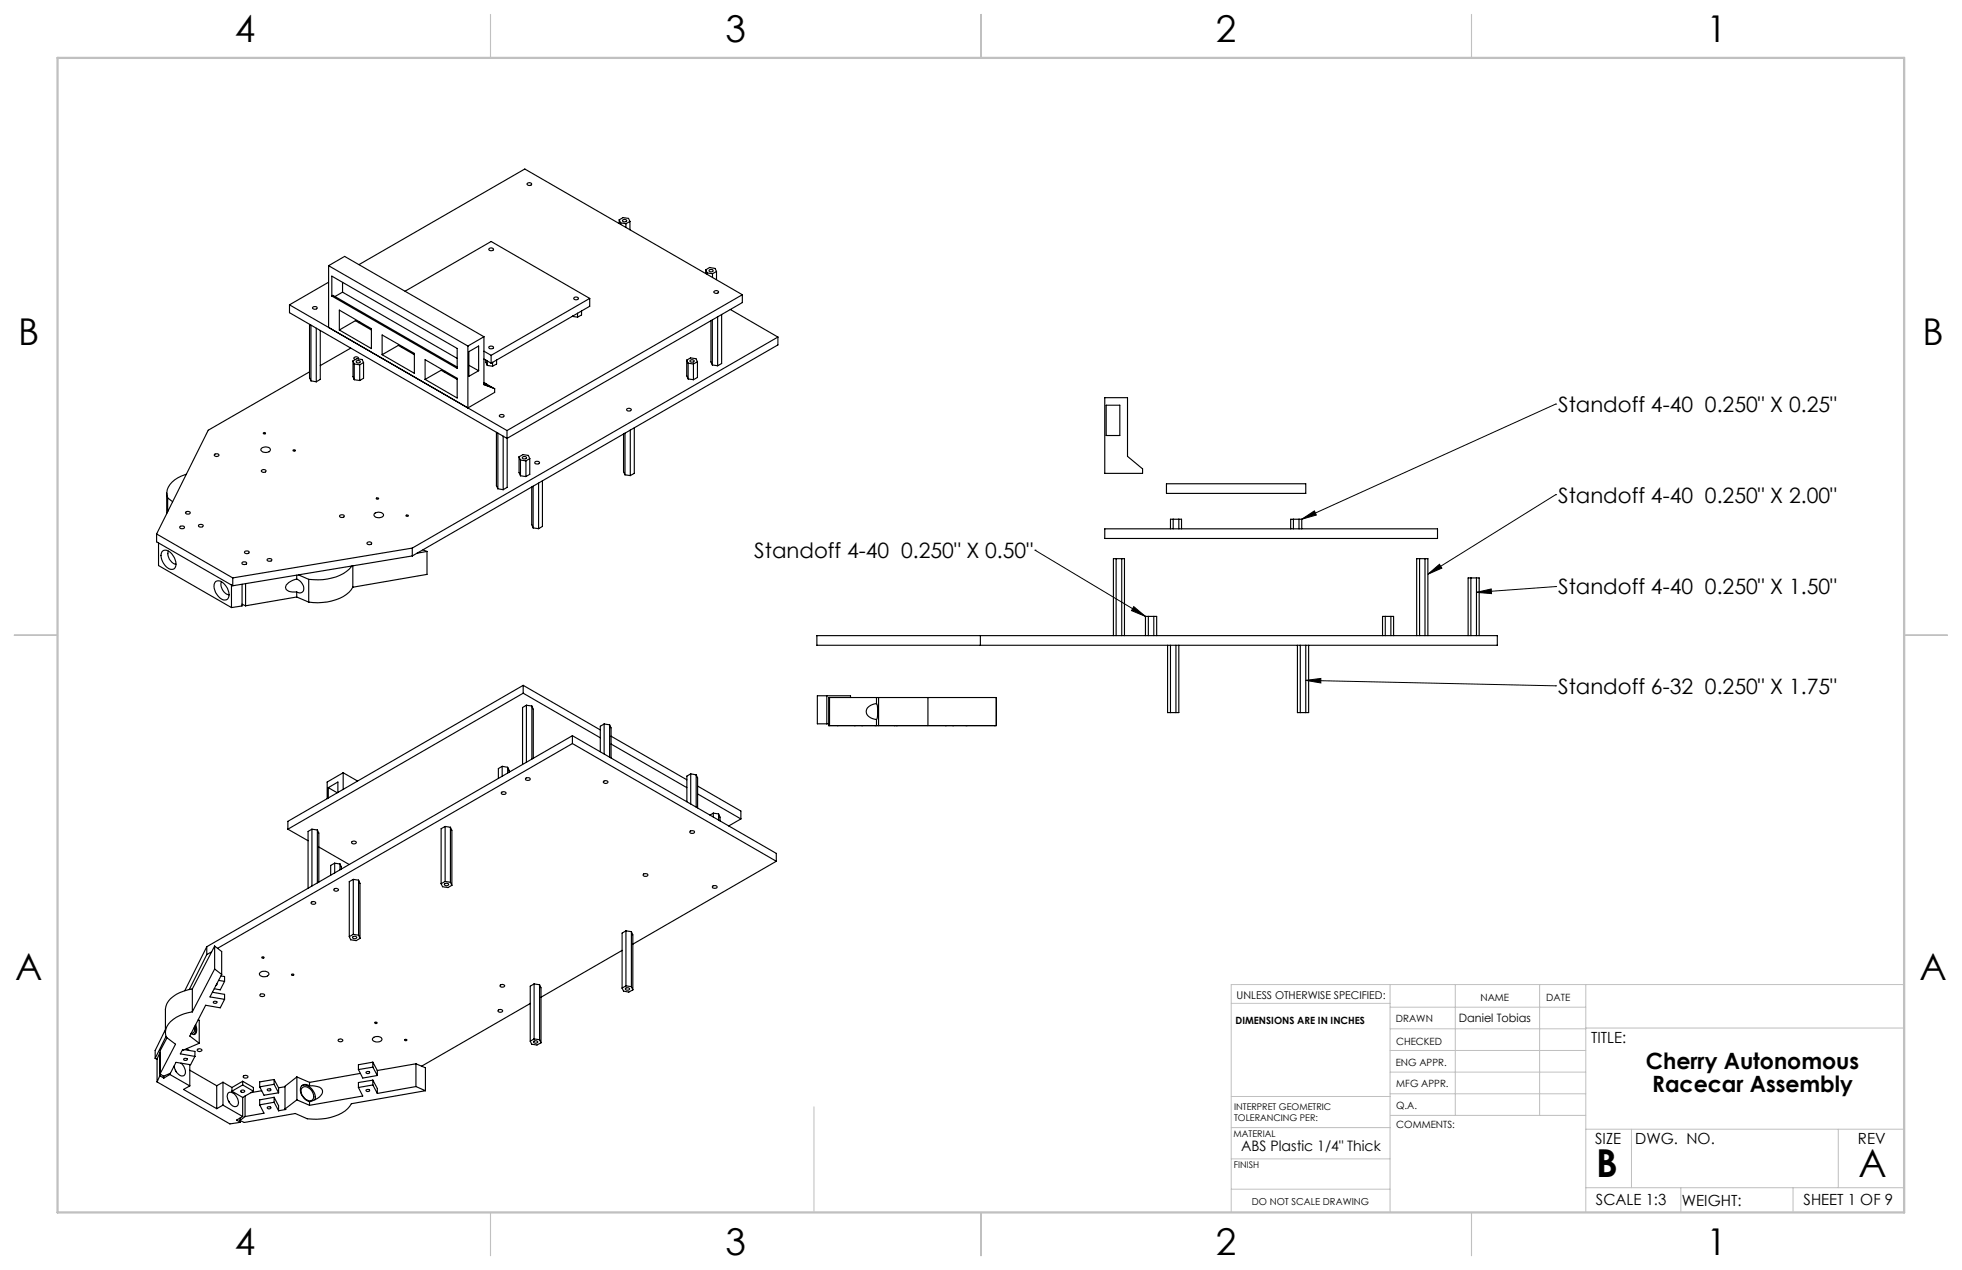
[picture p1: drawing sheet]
<svg xmlns="http://www.w3.org/2000/svg" width="432mm" height="279mm" viewBox="0 0 432 279" stroke-linecap="round" stroke-linejoin="round" font-family="sans-serif">
<g fill="none" stroke="#000" stroke-width=".22">
<path d="M342.4 88.9h.1M342.4 88.9l-55.9 25.3M286.5 114.2l2.8-1.8 .4 .9zM342.4 108.8h.1M342.4 108.8l-28.1 17.5M227.8 121h.1M227.8 121l24.3 14.6M249.5 133.5l2.6 2.1-3.1-1.3zM314.3 126.3l2.5-2.2 .5 .9zM324.9 130.3l3.3-.7 .1 1zM342.4 129h.1M342.4 129l-17.5 1.3"/>
<path d="M287.4 149.7l3.3-.4v.9zM287.4 149.7l55 1.2M342.4 150.9h.1"/>
</g>
<g fill="none" stroke="#c0c0c0" stroke-width=".22">
<path d="M305.9 216.6v50.1M320.3 216.6v28.8M338.8 216.6v28.8M349 216.6v50.1M419.1 216.6h-148.1v50.1M271 220.7h34.9M305.9 231.1h43.1M305.9 226.3h43.1M305.9 221.6h43.1M305.9 235.9h43.1M349 226.2h70.1M179.1 243.5v23.2"/>
<path d="M271 255h34.9M271 248.1h35M271 241.2h35M305.9 240.6h43.1M306 245.4h43M349 248.4h70.1M359.1 248.4v12.9M404.6 248.4v12.9M271 261.6h34.9M349 261.3h70.1M369.9 261.3v5.4M394.6 261.3v5.4"/>
</g>
<path d="M108 3.2v9.5M215.9 3.2v9.5M323.8 3.2v9.5M3.1 139.7h9.6M419.1 139.7h9.5M108 266.7v9.6M215.9 266.7v9.6M323.8 266.7v9.6" fill="none" stroke="#c0c0c0" stroke-width=".25"/>
<path d="M12.7 12.7h406.4v254h-406.4z" fill="none" stroke="#c0c0c0" stroke-width=".5"/>
<path d="M314.3 126.3l2.5-2.2 .5 .9zM286.5 114.2l2.8-1.8 .4 .9zM324.9 130.3l3.3-.7 .1 1zM287.4 149.7l3.3-.4v.9zM249.5 133.5l2.6 2.1-3.1-1.3z" fill="#000"/>
<g fill="none" stroke="#000" stroke-width=".25">
<path d="M72.3 58.5v13.5M72.3 58.5l30.7 17.6M72.3 58.5l3.5-2.1 30.7 17.7M79 58.2l36.5-21 47.9 27.6M107.6 54.8a.54 .54 0 0 1 .6-.3 .54 .54 0 0 1 .4 .5 .54 .54 0 0 1-.6 .2 .54 .54 0 0 1-.4-.4zM116 40.4a.52 .52 0 0 1 .6-.2 .52 .52 0 0 1 .4 .4 .52 .52 0 0 1-.6 .2 .52 .52 0 0 1-.4-.4zM136.3 48.4l.3 .6M136.3 48.4l.8-.5 1.2 .1 .3 .7M136.3 48.4v.8M136.6 49v.4M136.6 49l1.2 .2M137 48.4a.49 .49 0 0 1 .5-.2 .49 .49 0 0 1 .4 .4 .49 .49 0 0 1-.5 .2 .49 .49 0 0 1-.4-.4z"/>
<path d="M137.8 49.2v.8M138.6 48.7l-.8 .5M138.6 48.7v1.9M155.3 59.4l.3 .6M155.3 59.4l.9-.6 1.2 .3 .3 .6M155.3 59.4v.7M156.1 59.4a.42 .42 0 0 1 .5-.1 .42 .42 0 0 1 .2 .4l-.5 .1-.2-.1zM157.7 59.7l-.9 .5M157.7 59.7v1.8M63.7 67.1l47.9 27.6M63.7 67.1v1.7l47.9 27.6M68.1 71.4v11.7l.3 .7"/>
<path d="M68.4 71.5v12.3M68.8 67.6a.52 .52 0 0 1 .6-.2 .52 .52 0 0 1 .4 .5 .54 .54 0 0 1-.6 .2 .54 .54 0 0 1-.4-.5zM69.6 72.2v11.8M70.5 72.7v10.8l-.9 .5M72.3 62.1l-8.6 5M73 60.7l27.6 16v4.3l-27.6-15.9zM73 65.1l.3-.1 27.3 15.8M74.7 68.2l7 4.1v4.4l-7-4.1zM74.7 72.6l3.5-2 3.5 2M75.4 64.3l25.2 14.5M75.4 62.1v2.2M75.4 64.3l-1.7 .9"/>
<path d="M77.2 76.6l-6.7 3.8M77.7 79.4l.3 .7M77.7 79.4l.8-.5 1.2 .2 .3 .7M77.7 79.4v3.5l.3 .6M78.5 79.4h.7a.39 .39 0 0 1-.2 .5 .39 .39 0 0 1-.5-.1zM78.8 79a.48 .48 0 0 0-.4-.5 .48 .48 0 0 0-.5 .4l.3 .2M79.2 70.8l-.3 .2M80 79.8l-.8 .5M80 79.8v3.4l-.8 .5M84.1 73.7l7.1 4.1v4.3l-7.1-4.1zM84.1 78l3.6-2 3.5 2M88.6 76.3l-.2 .1"/>
<path d="M89.1 64.1l19-11 21.7 12.6M93.6 79.1l7 4.1v4.4l-7-4.1zM103 76.1v13.6l5.9-3.4v-.8M103.2 77.4l2.1-1.3v5.5l-2.1 1.2zM106.5 74.1l-3.5 2M106.5 74.1v10.5l2.4 .9M106.5 77.3l1.6 .9M106.5 79l1.6 .9M106.9 79.2v.5l.3 .7M107.2 79.4v1M107.6 76.3a.56 .56 0 0 1 .6-.2 .56 .56 0 0 1 .4 .5 .54 .54 0 0 1-.6 .2 .54 .54 0 0 1-.4-.5zM108.1 78.2v1.7"/>
<path d="M108.4 79.7v.9M109.3 79.2v.9l-.9 .5M125.9 69.6h.1M125.9 69.6l1.2 .2M126.3 65.5a.54 .54 0 0 1 .6-.2 .54 .54 0 0 1 .4 .5 .54 .54 0 0 1-.6 .2 .54 .54 0 0 1-.4-.5zM127.1 68.9v.9M128 68.4v.9l-.9 .5M129.8 65.7l-21.7 12.5M129.8 65.7v1.7l-21.7 12.5M151.1 79.2l.3 .7M151.1 79.2l.9-.5 1.2 .2 .3 .7M151.1 79.2v3.5l.3 .7"/>
<path d="M151.4 79.9v3.5M151.4 79.9l1.2 .2M151.9 79.3a.5 .5 0 0 1 .5-.2 .5 .5 0 0 1 .4 .4 .49 .49 0 0 1-.6 .2 .49 .49 0 0 1-.3-.4zM153.5 79.6l-.9 .5M153.5 79.6v3.4l-.9 .5M155.6 60v.4M155.6 60l1.2 .2M156.5 70.6v9l.3 .7M156.8 70.4v9.9M156.8 60.2v.8M157.1 64.1a.54 .54 0 0 1 .6-.2 .54 .54 0 0 1 .4 .4 .56 .56 0 0 1-.5 .3 .56 .56 0 0 1-.5-.5zM157.9 69.7v10.8"/>
<path d="M158.8 69.2v10.8l-.9 .5M160.7 68.1l10.5 6.1M163.4 64.8l-51.8 29.9M163.4 64.8v1.8l-51.8 29.8M171.2 74.2l-80.5 46.4M171.2 74.2v1.7l-80.5 46.4M57.5 98.7l.9-.4a.93 .93 0 0 1 1.1 .7 1.22 1.22 0 0 1-2.1-.1zM58 95.2h.4a.23 .23 0 0 1-.2 .3 .23 .23 0 0 1-.2-.3zM68.1 81.8l-22.3 12.9-11.3 22.8M68.4 83.8l1.2 .2M78 80.1l1.2 .2M78 80.1v3.4"/>
<path d="M78 83.5l1.2 .2M79.2 80.3v3.4M93.6 83.5l3.5-2 3.5 2M98 81.7l-.2 .1M103.2 80.4l2.1 1.2M106.5 84.6l1.9 .7M106.5 84.2l.5 .2M107 84.4l-.3 .2M107 84.4l1.4 .9M107.2 80.4l1.2 .2M108.4 85.3l.5 .2M109.3 95.1v11.8l.3 .6"/>
<path d="M109.6 95.3v12.2M109.9 91.4a.54 .54 0 0 1 .6-.3 .54 .54 0 0 1 .4 .5 .57 .57 0 0 1-1-.2zM110.7 96v11.7M111.6 94.7v1.7M111.6 96.4v10.8l-.9 .5M137.2 95.5v8.3l.3 .7M137.5 95.3v9.2M137.9 90a.54 .54 0 0 1 .6-.2 .54 .54 0 0 1 .4 .4 .52 .52 0 0 1-.6 .3 .52 .52 0 0 1-.4-.5zM138.7 94.6v10M139.6 94.1v10l-.9 .5M151.4 83.4l1.2 .1M152.6 80.1v3.4"/>
<path d="M156.8 80.3l1.1 .2M243.1 87.5h5v12.9l3.4 2.8v.9h-8.4zM243.5 89.1h3v6.7h-3zM34.5 117.5l16.7 9.6M34.5 117.5v1.7l16.7 9.7M34.9 119.5v4.9l16 9.3M36.7 108.5v4.5M36.9 109.5l1.1 .9M36.9 109.5v3.1M39.6 115.9a.56 .56 0 0 1 .6-.2 .56 .56 0 0 1 .4 .4 .54 .54 0 0 1-.6 .3 .54 .54 0 0 1-.4-.5zM40.9 112.7a.56 .56 0 0 1 .5-.2 .56 .56 0 0 1 .4 .4 .54 .54 0 0 1-.5 .2 .54 .54 0 0 1-.4-.4zM41 104.3a5.9 5.9 0 0 0-4.2 3.5l.1 1.7"/>
<path d="M43.7 115.5a.56 .56 0 0 1 .6-.2 .56 .56 0 0 1 .4 .5 .54 .54 0 0 1-.6 .2 .54 .54 0 0 1-.4-.5zM47.2 100a.52 .52 0 0 1 .6-.2 .52 .52 0 0 1 .4 .5 .54 .54 0 0 1-.6 .1 .54 .54 0 0 1-.4-.4zM57.5 103.5a.54 .54 0 0 1 .6-.2 .54 .54 0 0 1 .4 .4 .54 .54 0 0 1-.5 .2 .54 .54 0 0 1-.5-.4zM74.8 113.4a.56 .56 0 0 1 .5-.2 .56 .56 0 0 1 .4 .5 .54 .54 0 0 1-.5 .2 .54 .54 0 0 1-.4-.5zM80.8 119.4a.54 .54 0 0 1 .6-.2 .54 .54 0 0 1 .4 .4 .54 .54 0 0 1-.6 .3 .54 .54 0 0 1-.4-.5zM82.4 113a1.31 1.31 0 0 1 2 .3 1.22 1.22 0 0 1-2.1-.1zM89.4 113.4a.25 .25 0 0 1 .3-.1 .25 .25 0 0 1 .1 .3h-.4zM109.6 107.5l1.1 .2M114.2 100.5l.3 .7M114.2 100.5l.9-.5 1.2 .2 .3 .7M114.2 100.5v3.5l.3 .7M114.5 101.2l1.2 .2"/>
<path d="M114.5 101.2v3.5M114.5 104.7l1.2 .1M115 100.6a.47 .47 0 0 1 .5-.2 .47 .47 0 0 1 .4 .4 .5 .5 0 0 1-.6 .2 .5 .5 0 0 1-.3-.4zM115.7 101.4v3.4M116.6 100.9l-.9 .5M116.6 100.9v3.5l-.9 .4M117 107.1v8.3l.3 .7M117.3 107v9.1M117.3 116.1l1.2 .2M117.7 101.7a.54 .54 0 0 1 .6-.3 .54 .54 0 0 1 .4 .5 .56 .56 0 0 1-.6 .2 .56 .56 0 0 1-.4-.4zM118.5 106.3v10M119.4 105.8v10l-.9 .5"/>
<path d="M137.5 104.5l1.2 .1M243.1 116.3h73.3v2.2h-73.3zM256.7 106.4h30.7v2.1h-30.7zM257.6 116.3v-2.1h2.4v2.1M258.2 114.2v2.1M259.4 114.2v2.1M284.1 116.3v-2.1h2.4v2.1M284.7 114.2v2.1M285.9 114.2v2.1M35.8 121.2a1.65 1.65 0 0 1 2.3 1.1l.5 .9a1.35 1.35 0 0 1-.8 2.1 3.1 3.1 0 0 1-2.2-3.8zM37.1 121.2a2.26 2.26 0 0 0 1.6 2.9M47.4 128a1.5 1.5 0 0 1 2.1 .6 2.6 2.6 0 0 1 .6 3.2 1.5 1.5 0 0 1-2.1-.6 2.6 2.6 0 0 1-.6-3.2z"/>
<path d="M48.8 128a2.29 2.29 0 0 0 1.6 2.8M50.9 128.7v5M51.2 127.1v1.8M53.3 128.6v4.7l-2.4 .4M53.3 132.9l.7 .4M53.4 123.7l.6-.1 .3 .2a.5 .5 0 0 1-.5 .4 .5 .5 0 0 1-.5-.4zM53.8 121.4a.54 .54 0 0 1 .6-.2 .54 .54 0 0 1 .4 .4 .56 .56 0 0 1-.6 .2 .56 .56 0 0 1-.4-.4zM54 128.4v4.9M58.8 123a.56 .56 0 0 1 .6-.1 .56 .56 0 0 1 .4 .4 .55 .55 0 0 1-.6 .2 .55 .55 0 0 1-.4-.5zM65.3 127.4a2.86 2.86 0 0 0-2.5 1.8 1.58 1.58 0 0 0 2 1h.5M65.3 127.4a2.32 2.32 0 0 1 1.5 2.6 1.01 1.01 0 0 1-1.5 .2M65.3 126.5v.9"/>
<path d="M65.3 130.2v1.1M65.3 131.3l-11.3 2M65.3 131.3l2.6 1.2M65.7 126.5l2.2 1M67.9 127.5v5M77.4 124.5a9.1 9.1 0 0 1-7.4 3.1l-2.1-.1M77.6 129.2a7.5 7.5 0 0 1-5.6 3.2l-2 .2-2.1-.1M77.6 124.5v4.7M90.7 120.6l-39.5 6.5M90.7 120.6v1.7M90.7 122.3l-39.5 6.6M93.1 121l.9 .3"/>
<path d="M94 121.3l-2.2 .4M94 121.3v5.1l-16.4 2.8M179.8 139.8h149.7v2.2h-149.7zM215.8 139.8v2.2M245 139.8v-16.9h2.5v16.9M245.6 122.9v16.9M246.9 122.9v16.9M252.1 139.8v-4.2h2.5v4.2M252.7 135.6v4.2M253.9 135.6v4.2M304.3 139.8v-4.2h2.4v4.2M304.9 135.6v4.2"/>
<path d="M306.1 135.6v4.2M311.8 139.8v-16.9h2.5v16.9M312.4 122.9v16.9M313.6 122.9v16.9M323.1 139.8v-12.7h2.4v12.7M323.7 127.1v12.7M324.9 127.1v12.7M115.1 150.8l-51.7 29.9v1.7M115.1 150.8v1.7M115.1 152.5l-51.7 29.9M115.1 152.5l17 9.8M115.1 150.8l17 9.8"/>
<path d="M115.9 155.2v12.5M115.9 155.2l1.2 .1M115.9 155.2l-.9 .4v12.6M117.1 155.3l.3 .7v10.8M117.1 155.3v11.7M133 159.3v6.6M133 159.3l1.2 .2M133 159.3l-.9 .5v5.6M134.2 159.5v7.1M134.2 159.5l.3 .6v6.7M182 153.1v6.1M182.6 153.5v6.1"/>
<path d="M184.3 159.6h.1M187.2 153.5v-.4h-7.3v6.1h2.5M188.1 159.6h.1M189.7 159.6h.1M192.6 159.6h.1M192.9 154.8a6.2 6.2 0 0 1 0 3.5M192.9 154.8a2.06 2.06 0 0 0-2.2 2l.3 .6 .6 .5 1.3 .4M192.9 153.5v1.3M192.9 158.3v1.3M193.4 153.5v6.1h10.8v-6.1M193.4 153.5h10.8M193.4 153.5h-11v6.1"/>
<path d="M196.8 159.6h.1M197.3 159.6h.1M204.2 153.5h15.1v6.1M208.1 159.6h.1M209.7 159.6h.1M212.6 159.6h.1M218.9 159.6h.1M219.3 153.5v6.1h-36.9v-.4M257 142v14.8h2.4v-14.8M257.6 142v14.8M258.8 142v14.8M285.5 142v14.8h2.5v-14.8"/>
<path d="M286.2 142v14.8M287.4 142v14.8M72.2 173.3l2.2-1.3v2.3M72.2 173.3v2.3M72.2 173.3l2 1.1M75.5 170l-3.5 2v3.7M75.5 170v3.7M75.5 170l3.2 1.8M110.3 174.3a.56 .56 0 0 1 .6-.2 .56 .56 0 0 1 .4 .5 .54 .54 0 0 1-.5 .2 .54 .54 0 0 1-.5-.5zM110.5 168.6v2.1M110.5 168.6l1.2 .2M110.5 168.6l-.8 .5v2.1"/>
<path d="M111.7 168.8v1.3M111.7 168.8l.3 .7v.4M115.7 171.3a.54 .54 0 0 1 .6-.3 .54 .54 0 0 1 .4 .5 .56 .56 0 0 1-.6 .2 .56 .56 0 0 1-.4-.4zM126 163.6l-78.1 45M126 163.6l44.9 25.9M126 161.9l-80.5 46.4M126 161.9v1.7M126 161.9l44.9 25.8v1.8M132.8 171.9a.52 .52 0 0 1 .6-.2 .52 .52 0 0 1 .4 .5 .52 .52 0 0 1-.6 .2 .52 .52 0 0 1-.4-.5zM134.5 163.7l16.7 9.6M134.5 162l16.7 9.6M152 170.3l-.8 .4v5.7"/>
<path d="M152 170.3v6.6M152 170.3l1.2 .2M153.2 170.5l.3 .6v6.6M153.2 170.5v7.1M153.5 174.7l9.6 5.5M153.5 172.9l9.6 5.5v1.8M157 178.9v.8M157 178.9l1.2 .2M157 178.9l-.8 .4M158.2 179.1v1.3M158.2 179.1l.3 .7v.8M63.4 182.4l4.4 2.6"/>
<path d="M68.5 198.5a.54 .54 0 0 1 .5-.2 .54 .54 0 0 1 .5 .5 .54 .54 0 0 1-.6 .2 .54 .54 0 0 1-.4-.5zM68.7 182.4v12.5M68.7 182.4l1.1 .2M68.7 182.4l-.9 .5v12.5M69.8 182.6v11.6M69.8 182.6l.4 .7v10.8M70.2 186.3l6.6 3.9M73.6 195.5l.4-.1 .5 .3a.5 .5 0 0 1-.5 .4 .5 .5 0 0 1-.5-.4zM73.7 189.9v2.2M73.7 189.9l1.1 .2M73.7 189.9l-.9 .5v2.1M74.8 190.1v1.2"/>
<path d="M74.8 190.1l.3 .6v.5M77.5 185.1l.4-.1 .5 .2a.5 .5 0 0 1-.5 .5 .5 .5 0 0 1-.5-.5zM77.8 193.5v12.1M77.8 193.5l1.1 .1M77.8 193.5l-.9 .5v12.1M78.9 193.6v12.1M78.9 193.6l.3 .7v12.1M97.1 194.4l.3 .7 1.2 .2 .8-.5M97.9 194.4h.7a.39 .39 0 0 1-.1 .5 .39 .39 0 0 1-.6-.1l-.1-.2zM98 181.8v12.1M98 181.8l1.1 .2M98 193.9l1.1 .2"/>
<path d="M98 193.9l-.9 .5M98 181.8l-.9 .5v12.1M99.1 182v12.1M99.1 194.1l.3 .7M99.1 182l.3 .7v12.1M141.7 192.3l.4-.1 .5 .2a.5 .5 0 0 1-.5 .4 .5 .5 0 0 1-.5-.4zM151.9 182.8l.4-.1 .5 .2a.5 .5 0 0 1-.5 .4 .5 .5 0 0 1-.5-.4zM156.8 195a.54 .54 0 0 1 .6-.2 .54 .54 0 0 1 .4 .5 .56 .56 0 0 1-.6 .2 .56 .56 0 0 1-.4-.5zM163.1 180.2l-2.7 1.5M170.9 189.5l-31.6 18.2M42.3 217.6a7.5 7.5 0 0 0-5.6 3.2l-.3 1.2v5.2M42.3 217.6v5"/>
<path d="M45.5 210l-3.8 7.7M45.5 208.3v1.7M45.5 208.3l-4.8 9.6M46.6 209.4l-1.1 .6M46.7 218.3l2.7 .5v1.1M47.2 208.1l1.6 1.2v5.1M47.2 213.2l1.6 1.2M47.2 208.1v5.1M47.2 213.2l-4.9 9.4M47.2 208.1l-4.9 9.5M47.7 216.5l-.1 .3M48.1 215.7l1.3 .2"/>
<path d="M48.6 214.7l.8 .1v1.1M48.8 214.4l-2.6 4.9 3.2 .6M49.4 219.9l-.9 1.8-3.2-.5-3.5 6.7 2.1 1.6M49.4 215.9l-.9 1.9-1.3-.3M57.2 214a1.22 1.22 0 0 1 2 .3 1.34 1.34 0 0 1-2.1 .1zM57.3 218.7h.6l.3 .1a.5 .5 0 0 1-.5 .5 .5 .5 0 0 1-.5-.5zM57.6 210.6a.22 .22 0 0 1 .3-.1 .22 .22 0 0 1 .1 .2l-.3 .1zM64.2 214.3l.5 .1a.23 .23 0 0 1-.3 .2 .23 .23 0 0 1-.2-.3zM76.9 206.1l.3 .7 1.2 .1 .8-.5M77.7 206.1l.5-.1 .3 .2a.45 .45 0 0 1-.4 .3 .45 .45 0 0 1-.5-.3zM77.8 205.6l1.1 .1M77.8 205.6l-.9 .5"/>
<path d="M78.9 205.7l.3 .7M110.1 216.7a.54 .54 0 0 1 .5-.1 .54 .54 0 0 1 .4 .4 .52 .52 0 0 1-.5 .2 .52 .52 0 0 1-.4-.5zM117.5 216.5v12.1M117.5 216.5l1.2 .1M117.5 216.5l-.8 .5v12.1M118.7 216.6v12.1M118.7 216.6l.4 .7v12.1M136.9 217.4l.3 .7 1.2 .2 .9-.5M136.9 209.1l-17.8 10.3M137.7 217.5a.5 .5 0 0 1 .5-.2 .5 .5 0 0 1 .3 .4 .47 .47 0 0 1-.5 .2 .47 .47 0 0 1-.3-.4zM137.8 204.8v12.1M137.8 204.8l1.2 .2"/>
<path d="M137.8 216.9l1.2 .2M137.8 216.9l-.9 .5M137.8 204.8l-.9 .5v12.1M139 205v12.1M139 217.1l.3 .7M139 205l.3 .7v12.1M34.1 232.8l.5 .3M34.6 238l16 9.3 2.3-.4M35.2 236.7l-.6 1.3M35.2 236.7l.9 .5M35.2 231.6v5.1M35.2 231.6l-.6 1.4v5"/>
<path d="M35.2 231.6v.1M36.1 236.7v.5M36.4 226.5l-2.3 4.6v1.7M36.5 228l-2.4 4.8M36.8 228.3l-1.6 2.9v5M37.4 236.1v.3M37.4 236.4l-1.3 .8M37.4 236.4l4.4 2.5M38.6 235.4l.2 .4M39.8 233.9a2.36 2.36 0 0 1 .8 2.6 1.07 1.07 0 0 1-1.7-.5l-.4-.8-.2-.7M40.4 233a.52 .52 0 0 1 .8 .1 .48 .48 0 0 1-.8-.1zM40.6 230.9l2.3 .4v1.1"/>
<path d="M41 230.8l.7 .3M41.8 238.9l-1.4 .8 7.3 4.2M41.8 234.2v4.7M41.8 235.4l5.9 3.5M42.3 222.6a7.5 7.5 0 0 0-5.6 3.2 2.77 2.77 0 0 0-.1 2.4l2 1.5-3.4 6.5M42.8 226v.1a.77 .77 0 0 1 0 .8 .77 .77 0 0 1-.7 .4M42.9 225.7l.2 .7a1.19 1.19 0 0 1-.4 1.2M42.9 232.4l-1 1.8-3.2-.5-1.2 2.4-1.6 .7-.7-.6M43.1 225.4l.2 1a.81 .81 0 0 1-.2 1 .81 .81 0 0 1-1.1 0M43.4 230.9a.56 .56 0 0 1 .6-.2 .56 .56 0 0 1 .4 .4 .54 .54 0 0 1-.6 .3 .54 .54 0 0 1-.4-.5zM43.6 224.3l.3 .2v5M43.9 229.5l-3.6 1.5-.1-.1-.5 .9 3.2 .6"/>
<path d="M47 220.4a.39 .39 0 0 1 .4-.2 .39 .39 0 0 1 .3 .4 .39 .39 0 0 1-.4 .2 .39 .39 0 0 1-.3-.4zM47.7 238.9v5M49.1 238.1v5M49.1 238.1l-1.4 .8M49.1 238.1l1.9 1.2M51 239.3v.8M53 240a.47 .47 0 0 1 .5-.2 .47 .47 0 0 1 .3 .4 .47 .47 0 0 1-.5 .2 .47 .47 0 0 1-.3-.4zM53.4 237.9v.8M53.4 238.7l-2.4 1.4M53.4 237.9l-2.4 1.4M53.4 238.7l2.4 1.4M53.4 237.9l2.4 1.4v.8"/>
<path d="M53.6 236.7a.56 .56 0 0 1 .5-.1 .56 .56 0 0 1 .4 .4 .54 .54 0 0 1-.5 .2 .54 .54 0 0 1-.4-.5zM57.1 239.1l1 1.8 3.2-.5M57.6 240l-2.4 .4M58.9 239.6a.37 .37 0 0 1 .5-.1 .37 .37 0 0 1 .1 .4 .38 .38 0 0 1-.4 .1 .38 .38 0 0 1-.2-.4zM60.3 237.5l-3.2 .5v1.1M60.3 237.5v1M60.3 238.5l-3.2 .6M60.3 238.5l1 1.9M60.3 237.5l1 1.8M61.3 239.3v1.1M62.7 239.1l-1.4 .2M65.3 236.9v5.1"/>
<path d="M65.3 236.9l2.8 1.2M65.3 236.9l-2.6 2.1v5M66.4 238.9a2.39 2.39 0 0 1 3 2l-.1 1.1M66.4 239.4a1.59 1.59 0 0 1 2.5 1.1 1.06 1.06 0 0 1-.1 1.5 1.06 1.06 0 0 1-1.5-.1l-.3-.4a1.78 1.78 0 0 1-.6-2.1zM68.1 238.9h1.2a1.34 1.34 0 0 1 1.6 1.7 4.4 4.4 0 0 1-2.8 1.8M68.1 238.9a1.24 1.24 0 0 0-1.6-.1 1.24 1.24 0 0 0-.3 1.6l.8 1.3 1.1 .7M68.1 238.1v.8M74.5 228.7l.4-.1 .5 .2a.5 .5 0 0 1-.5 .4 .5 .5 0 0 1-.5-.4zM78.9 239.3l.9 1.8-11.7 2.1M78.9 235.3l.9 1.9 3.2-.6M79.3 236.1l-11.2 2M80.5 235.9a.39 .39 0 0 1 .5-.2 .39 .39 0 0 1 .3 .4h-.6z"/>
<path d="M80.6 239.7a.37 .37 0 0 1 .5-.1 .37 .37 0 0 1 .2 .5 .38 .38 0 0 1-.5 .1 .38 .38 0 0 1-.2-.5zM82.1 228.4a1.22 1.22 0 0 1 2 .3 1.25 1.25 0 0 1-2.1-.1zM82.1 238.7l-3.2 .6M82.1 238.7l.9 1.9M82.1 237.6l.9 1.9v1.1M82.1 237.6l-3.2 .6v1.1M82.1 233.7v1.1M82.1 237.6v1.1M82.1 233.7l-3.2 .5v1.1M82.1 234.8l-3.2 .5M82.1 234.8l.9 1.8M82.1 233.7l.9 1.8"/>
<path d="M82.5 224.9l.5 .1a.22 .22 0 0 1-.3 .2 .22 .22 0 0 1-.2-.3zM83 235.5v1.1M89 228.7h.5a.25 .25 0 0 1-.2 .3 .25 .25 0 0 1-.3-.3zM91.5 239l-8.5 1.6M91.5 239l2.1 1M91.5 234v5M91.5 234l-8.5 1.5M91.5 234l2.1 .9v5.1M93.6 240l-16.3 2.8a7.5 7.5 0 0 1-5.6 3.3l-1 .1a8.8 8.8 0 0 1-5.7-1.2l-11.2 1.9-1-.4M109.6 222.3a.54 .54 0 0 1 .6-.2 .54 .54 0 0 1 .4 .4 .54 .54 0 0 1-.6 .2 .54 .54 0 0 1-.4-.4zM116.7 229.1l.3 .6 1.2 .2 .9-.5M116.7 220.8l-23.9 13.8"/>
<path d="M117.4 229.1a.49 .49 0 0 1 .6-.2 .49 .49 0 0 1 .3 .4 .49 .49 0 0 1-.5 .2 .49 .49 0 0 1-.4-.4zM117.5 228.6l-.8 .5M117.5 228.6l1.2 .1M118.7 228.7l.4 .7M49.1 243.1l-1.4 .8M49.1 243.1l4.3 2.5M50.2 240.5a1.26 1.26 0 0 1 1.9 .9l.2 .4a1.04 1.04 0 0 1 .2 1 1.04 1.04 0 0 1-.9 .7 2.47 2.47 0 0 1-1.4-3zM50.3 242.2l.2 .4M51 240.1l2.4 1.3M52.8 246v.5M52.9 246.6v.3M53.4 245.6l-1.3 .8 .8 .5"/>
<path d="M53.4 241.4v4.2M53.9 245.6l-1.1 .9M53.9 241.1v4.5M55.8 240.1l-2.4 1.3M57.1 243.1l1 1.8-4.2 .7M58.9 243.6h.7a.35 .35 0 0 1-.4 .4 .35 .35 0 0 1-.3-.4zM60.3 242.5l-3.2 .6M60.3 242.5l1 1.9M60.3 241.4l-3.2 .6v1.1M60.3 241.4v1.1M60.3 241.4l1 1.9v1.1M62.7 244l.2 .1-1.6 .3"/>
<path d="M65.3 242l-2.6 2M65.3 242l2.8 1.2M68.1 242.4v.8"/>
<circle cx="64.7" cy="99.1" r=".22"/>
<circle cx="83.1" cy="109.6" r=".22"/>
</g>
<g font-size="8.5">
<text x="351.3" y="259">B</text>
<text x="409.1" y="258.9">A</text>
</g>
<g font-size="8.1">
<text x="51.7" y="9.3">4</text>
<text x="159.7" y="9.3">3</text>
<text x="267.6" y="9.3">2</text>
<text x="375.6" y="9.3">1</text>
<text x="4" y="76">B</text>
<text x="423.1" y="76">B</text>
<text x="3.3" y="215.7">A</text>
<text x="422.4" y="215.7">A</text>
<text x="51.7" y="276">4</text>
<text x="159.7" y="276">3</text>
<text x="267.6" y="276">2</text>
<text x="375.6" y="276">1</text>
</g>
<g font-size="4.9">
<text x="362.2" y="235.3">Cherry Autonomous</text>
<text x="363.6" y="240.2">Racecar Assembly</text>
</g>
<g font-size="4.7">
<text x="342.9" y="90.6">Standoff 4-40 0.250&quot; X 0.25&quot;</text>
<text x="342.9" y="110.6">Standoff 4-40 0.250&quot; X 2.00&quot;</text>
<text x="166" y="122.8">Standoff 4-40 0.250&quot; X 0.50&quot;</text>
<text x="342.9" y="130.8">Standoff 4-40 0.250&quot; X 1.50&quot;</text>
<text x="342.9" y="152.6">Standoff 6-32 0.250&quot; X 1.75&quot;</text>
</g>
<g font-size="3.4">
<text x="350.2" y="229.5">TITLE:</text>
<text x="351.1" y="251.6">SIZE</text>
<text x="359.9" y="251.6">DWG. NO.</text>
<text x="408.9" y="251.7">REV</text>
<text x="351.2" y="265.2">SCALE 1:3</text>
<text x="370.1" y="265.3">WEIGHT:</text>
<text x="396.9" y="265.2">SHEET 1 OF 9</text>
</g>
<text font-size="3.2" x="273.1" y="253.3">ABS Plastic 1/4&quot; Thick</text>
<text font-size="2.5" x="321.1" y="224.9">Daniel Tobias</text>
<text font-size="2.4" x="272.2" y="219.7">UNLESS OTHERWISE SPECIFIED:</text>
<g font-size="2.2">
<text x="325.8" y="220.2">NAME</text>
<text x="340.3" y="220.2">DATE</text>
<text x="271.9" y="225.3">DIMENSIONS ARE IN INCHES</text>
<text x="307.2" y="224.9">DRAWN</text>
<text x="307.3" y="229.8">CHECKED</text>
<text x="307.2" y="234.5">ENG APPR.</text>
<text x="307.3" y="239.2">MFG APPR.</text>
<text x="307.3" y="243.9">Q.A.</text>
<text x="307.3" y="248.1">COMMENTS:</text>
</g>
<text font-size="2.1" x="275.5" y="265.1">DO NOT SCALE DRAWING</text>
<g font-size="2">
<text x="271.6" y="244.1">INTERPRET GEOMETRIC</text>
<text x="271.5" y="250.2">MATERIAL</text>
<text x="271.6" y="246.6">TOLERANCING PER:</text>
<text x="271.5" y="257">FINISH</text>
</g>
</svg>
